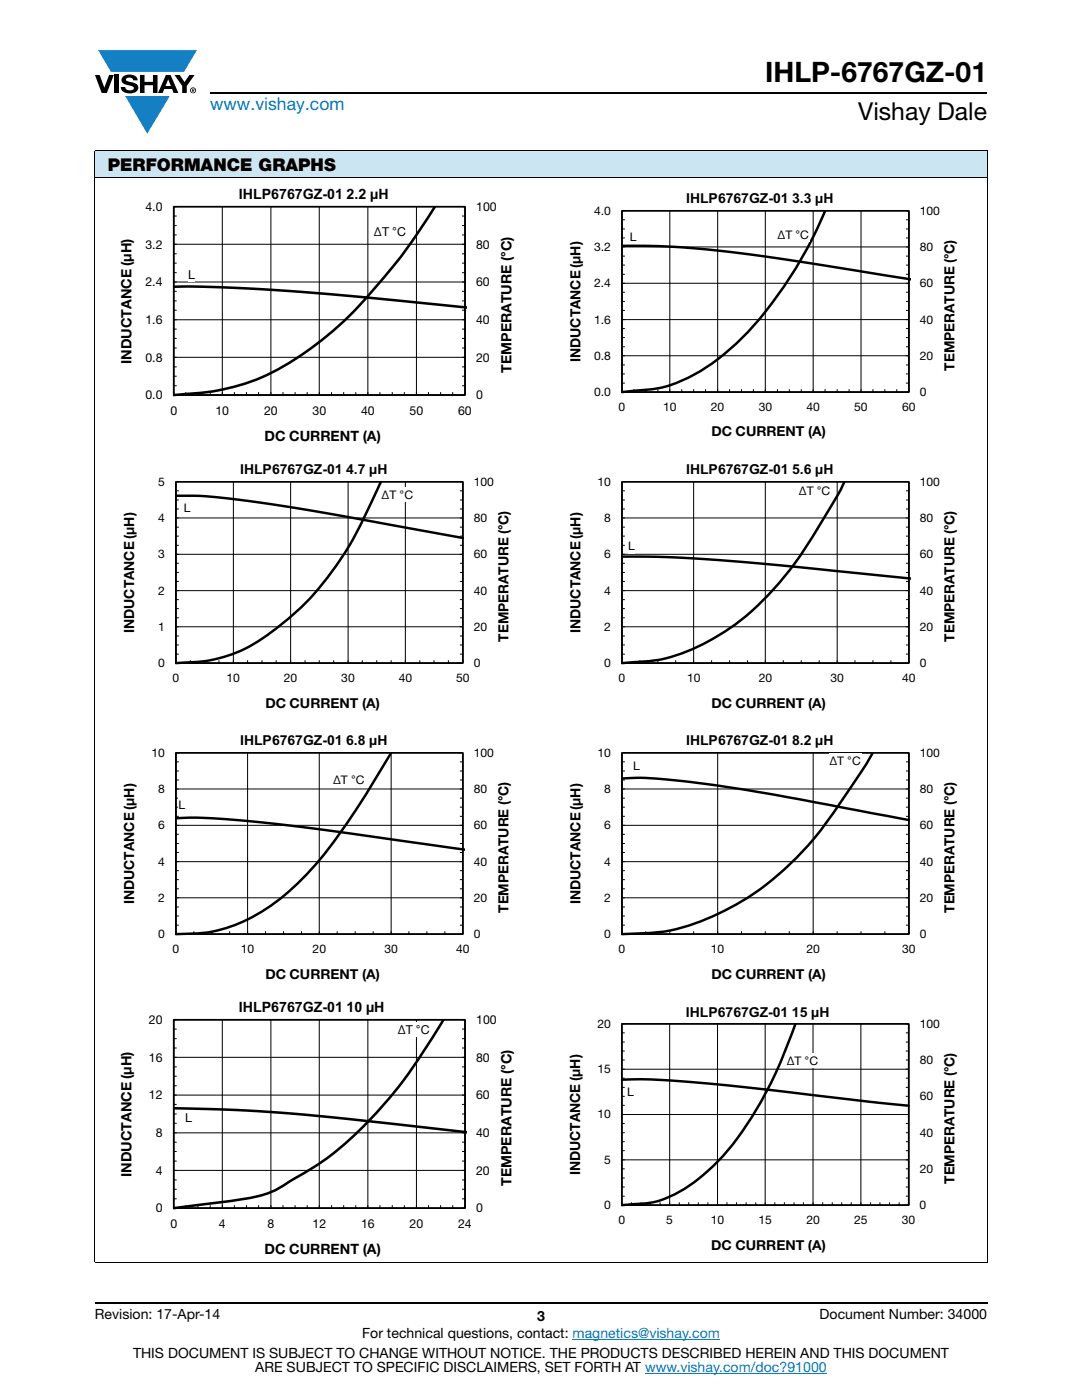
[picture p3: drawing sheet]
<svg xmlns="http://www.w3.org/2000/svg" width="216mm" height="279mm" viewBox="0 0 216 279" stroke-linecap="round" stroke-linejoin="round" font-family="sans-serif">
<g fill="#147fc3">
<path d="M19.6 10h19.7l-2.6 4.3h-1.1h-13.5z"/>
<path d="M25 19.2h8.9l-4.5 7.5z"/>
</g>
<g fill="#000">
<path d="M18.9 15h1l.9 2.5 1-2.5h.9l-1.4 3.6h-1zM22.9 15h.9v3.6h-.9zM24.6 15.3a2.1 2.1 0 0 1 2.8 .3l.1 .4h-.9a.79 .79 0 0 0-.7-.5 .79 .79 0 0 0-.8 .4l.3 .3 1 .2a1.08 1.08 0 0 1 1.2 1 1.08 1.08 0 0 1-1.1 1.2 1.73 1.73 0 0 1-2.4-1.2h.9a.96 .96 0 0 0 .8 .6 .96 .96 0 0 0 .9-.4 1.31 1.31 0 0 0-1.2-.6 1.03 1.03 0 0 1-1.1-.6 1.03 1.03 0 0 1 .2-1.1zM27.9 15h.9v1.3h1.7v-1.3h.9v3.6h-.9v-1.6h-1.7v1.6h-.9zM34.8 15h1.1l.9 1.4 1-1.4h1l-1.5 2.2v1.4h-.9v-1.4z"/>
<path d="M33.6 15.9l.5 1.3h-1.1zM33.1 15l-1.6 3.6h1l.3-.8h1.5l.3 .8h1l-1.6-3.6z"/>
<path d="M38.4 17.8h.2v.2h-.2zM38.3 17.7v.7h.1v-.3l.4 .3-.2-.3 .2-.2-.1-.2z"/>
<path d="M38.1 18a.46 .46 0 0 1 .9 0 .46 .46 0 0 1-.9 0zM37.9 18a.6 .6 0 0 0 1.2 0 .6 .6 0 0 0-1.2 0z"/>
</g>
<path d="M42 18.6h155M18.9 260h178.1" fill="none" stroke="#000" stroke-width=".36"/>
<path d="M114.3 267.3h29.3M128.7 274h36.3" fill="none" stroke="#007ec4" stroke-width=".2"/>
<path d="M18.9 30h178.1v5.5h-178.1z" fill="#cce5f3"/>
<path d="M18.9 30h178.1M18.9 35.5h178.1M18.9 30.1v221.7M197 30.1v221.7M18.9 251.9h178.1" fill="none" stroke="#000" stroke-width=".2"/>
<path d="M23.9 37.3h79.2v51.4h-79.2z" fill="#fff"/>
<g fill="none" stroke="#000" stroke-width=".2">
<path d="M34.7 41.3h58.1v37.5h-58.1zM34.7 58.1h.6M34.7 54.4h.6M34.7 52.5h.6M34.7 50.7h.6M34.7 46.9h.6M34.7 45h.6M34.7 43.1h.6M44.4 41.3v37.5M54.1 41.3v37.5M63.7 41.3v37.5M73.4 41.3v37.5"/>
<path d="M83.1 41.3v37.5M92.2 58.1h.6M92.2 54.4h.6M92.2 52.5h.6M92.2 50.7h.6M92.2 46.9h.6M92.2 45h.6M92.2 43.1h.6M92.8 56.3h-58.1M92.8 48.7h-58.1M34.7 77h.6M34.7 75.1h.6"/>
<path d="M34.7 73.2h.6M34.7 69.4h.6M34.7 67.5h.6M34.7 65.7h.6M34.7 61.9h.6M34.7 60h.6M37.1 78.3v.5M39.5 78.3v.5M41.9 78.3v.5M46.8 78.3v.5M49.2 78.3v.5M51.6 78.3v.5"/>
<path d="M56.5 78.3v.5M58.9 78.3v.5M61.3 78.3v.5M66.2 78.3v.5M68.6 78.3v.5M71 78.3v.5M75.8 78.3v.5M78.3 78.3v.5M80.7 78.3v.5M85.5 78.3v.5M87.9 78.3v.5M90.3 78.3v.5"/>
<path d="M92.2 77h.6M92.2 75.1h.6M92.2 73.2h.6M92.2 69.4h.6M92.2 67.5h.6M92.2 65.7h.6M92.2 61.9h.6M92.2 60h.6M92.8 71.3h-58.1M92.8 63.8h-58.1"/>
</g>
<path d="M34.7 41.3h58.1v37.5h-58.1z" fill="none" stroke="#000" stroke-width=".34"/>
<path d="M34.7 57.2l9.6 .1 14.1 .8 14 1.2 20.8 2.1M86.8 41.3a113.7 113.7 0 0 1-20.3 24.7 52 52 0 0 1-18.7 10.9 53.4 53.4 0 0 1-13.1 1.9" fill="none" stroke="#000" stroke-width=".51"/>
<g fill="#fff">
<path d="M37.5 53.2h1.4v3h-1.4z"/>
<path d="M74.6 44.7h6.6v2.9h-6.6z"/>
<path d="M113.5 38.2h78v49.5h-78z"/>
</g>
<g fill="none" stroke="#000" stroke-width=".2">
<path d="M124.1 42.1h57.3v36.1l-57.3 .1zM124.1 56.5h57.3M124.1 49.3h57.3M124.1 58.3h.6M124.1 54.7h.6M124.1 52.9h.6M124.1 51.1h.6M124.1 47.5h.6M124.1 45.7h.6M124.1 43.9h.6M133.7 42.1v36.2M143.2 42.1v36.2"/>
<path d="M152.7 42.1v36.2M162.3 42.1v36.2M171.8 42.1v36.2M180.8 58.3h.6M180.8 54.7h.6M180.8 52.9h.6M180.8 51.1h.6M180.8 47.5h.6M180.8 45.7h.6M180.8 43.9h.6M124.1 71h57.3M124.1 63.8h57.3"/>
<path d="M124.1 76.5h.6M124.1 74.6h.6M124.1 72.8h.6M124.1 69.2h.6M124.1 67.4h.6M124.1 65.6h.6M124.1 62h.6M124.1 60.2h.6M126.5 77.7v.5M128.9 77.7v.5M131.3 77.7v.5M136 77.7v.5"/>
<path d="M138.4 77.7v.5M140.8 77.7v.5M145.6 77.7v.5M148 77.7v.5M150.3 77.7v.5M155.1 77.7v.5M157.5 77.7v.5M159.9 77.7v.5M164.6 77.7v.5M167.1 77.7v.5M169.4 77.7v.5M174.2 77.7v.5"/>
<path d="M176.6 77.7v.5M178.9 77.7v.5M180.8 76.5h.6M180.8 74.6h.6M180.8 72.8h.6M180.8 69.2h.6M180.8 67.4h.6M180.8 65.6h.6M180.8 62h.6M180.8 60.2h.6M181.4 77.7v.5"/>
</g>
<path d="M124.1 42.1h57.3v36.2h-57.3z" fill="none" stroke="#000" stroke-width=".33"/>
<path d="M124.1 49.1l10.2 .2 10.9 .9 13 1.8 23.5 3.7M164.7 42a80.9 80.9 0 0 1-18.2 27 33.9 33.9 0 0 1-14.7 8.4l-7.7 .9" fill="none" stroke="#000" stroke-width=".49"/>
<g fill="#fff">
<path d="M125.7 45.8h1.3v2.8h-1.3z"/>
<path d="M155.1 45.4h6.5v2.8h-6.5z"/>
<path d="M24.5 92.4h78v49.4h-78z"/>
</g>
<g fill="none" stroke="#000" stroke-width=".2">
<path d="M35.1 96.2h57.3v36.1h-57.3zM35.1 99.8h.6M35.1 97.9h.6M46.6 96.2v36.1M58 96.2v36.1M69.5 96.2v36.1M80.9 96.2v36.1M91.8 99.8h.6M91.8 97.9h.6M35.1 117.9h57.3M35.1 110.6h57.3M35.1 103.4h57.3"/>
<path d="M35.1 119.7h.6M35.1 116h.6M35.1 114.2h.6M35.1 112.4h.6M35.1 108.8h.6M35.1 107h.6M35.1 105.2h.6M35.1 101.6h.6M91.8 119.7h.6M91.8 116h.6M91.8 114.2h.6M91.8 112.4h.6"/>
<path d="M91.8 108.8h.6M91.8 107h.6M91.8 105.2h.6M91.8 101.6h.6M35.1 125.1h57.3M35.1 130.5h.6M35.1 128.7h.6M35.1 126.9h.6M35.1 123.3h.6M35.1 121.5h.6M38 131.8v.5M40.8 131.8v.5"/>
<path d="M43.7 131.8v.5M49.4 131.8v.5M52.3 131.8v.5M55.1 131.8v.5M60.9 131.8v.5M63.7 131.8v.5M66.6 131.8v.5M72.3 131.8v.5M75.2 131.8v.5M78 131.8v.5M83.8 131.8v.5M86.6 131.8v.5"/>
<path d="M89.5 131.8v.5M91.8 130.5h.6M91.8 128.7h.6M91.8 126.9h.6M91.8 123.3h.6M91.8 121.5h.6"/>
</g>
<path d="M35.1 96.2h57.3v36.1h-57.3z" fill="none" stroke="#000" stroke-width=".33"/>
<path d="M35.1 98.9h4.1l2.8 .2 11.4 1.4 12.4 2 26.6 4.9M76 96.1a92.1 92.1 0 0 1-10.1 18.4 52.5 52.5 0 0 1-17.7 15.3 28.9 28.9 0 0 1-12.2 2.5h-.9" fill="none" stroke="#000" stroke-width=".49"/>
<g fill="#fff">
<path d="M36.7 99.9h1.3v2.8h-1.3z"/>
<path d="M76.2 97.2h6.4v2.8h-6.4z"/>
<path d="M113.5 92.4h78v49.4h-78z"/>
</g>
<g fill="none" stroke="#000" stroke-width=".2">
<path d="M124.1 96.2h57.3v36.1h-57.3zM124.1 99.8h.6M124.1 97.9h.6M138.4 96.2v36.1M152.7 96.2v36.1M167.1 96.2v36.1M180.8 99.8h.6M180.8 97.9h.6M124.1 117.9h57.3M124.1 110.6h57.3M124.1 103.4h57.3M124.1 119.7h.6"/>
<path d="M124.1 116h.6M124.1 114.2h.6M124.1 112.4h.6M124.1 108.8h.6M124.1 107h.6M124.1 105.2h.6M124.1 101.6h.6M180.8 119.7h.6M180.8 116h.6M180.8 114.2h.6M180.8 112.4h.6M180.8 108.8h.6"/>
<path d="M180.8 107h.6M180.8 105.2h.6M180.8 101.6h.6M124.1 125.1h57.3M124.1 130.5h.6M124.1 128.7h.6M124.1 126.9h.6M124.1 123.3h.6M124.1 121.5h.6M127.7 131.8v.5M131.3 131.8v.5M134.8 131.8v.5"/>
<path d="M142 131.8v.5M145.6 131.8v.5M149.2 131.8v.5M156.3 131.8v.5M159.9 131.8v.5M163.5 131.8v.5M170.6 131.8v.5M174.2 131.8v.5M177.8 131.8v.5M180.8 130.5h.6M180.8 128.7h.6M180.8 126.9h.6"/>
<path d="M180.8 123.3h.6M180.8 121.5h.6"/>
</g>
<path d="M124.1 96.2h57.3v36.1h-57.3z" fill="none" stroke="#000" stroke-width=".33"/>
<path d="M168.5 96.2a129.2 129.2 0 0 1-8.5 14.2 52.6 52.6 0 0 1-20.3 18.5 30 30 0 0 1-13.7 3.3l-1.9 .1M124.1 111.1l9.2 .1 11 .6 12.9 1.2 24.5 2.5" fill="none" stroke="#000" stroke-width=".49"/>
<g fill="#fff">
<path d="M125.3 107.6h1.4v2.8h-1.4z"/>
<path d="M159.4 96.5h6.4v2.8h-6.4z"/>
<path d="M24.5 146.4h78v49.5h-78z"/>
</g>
<g fill="none" stroke="#000" stroke-width=".2">
<path d="M35.1 150.2h57.3v36.2h-57.3zM35.1 157.5h57.3M35.1 159.3h.6M35.1 155.7h.6M35.1 153.9h.6M35.1 152h.6M49.4 150.2v36.2M63.7 150.2v36.2M78 150.2v36.2M91.8 159.3h.6M91.8 155.7h.6M91.8 153.9h.6"/>
<path d="M91.8 152h.6M35.1 179.2h57.3M35.1 172h57.3M35.1 164.7h57.3M35.1 177.4h.6M35.1 175.6h.6M35.1 173.8h.6M35.1 170.1h.6M35.1 168.3h.6M35.1 166.5h.6M35.1 162.9h.6M35.1 161.1h.6"/>
<path d="M91.8 177.4h.6M91.8 175.6h.6M91.8 173.8h.6M91.8 170.1h.6M91.8 168.3h.6M91.8 166.5h.6M91.8 162.9h.6M91.8 161.1h.6M35.1 184.6h.6M35.1 182.8h.6M35.1 181h.6M38.7 185.9v.5"/>
<path d="M42.3 185.9v.5M45.8 185.9v.5M53 185.9v.5M56.6 185.9v.5M60.2 185.9v.5M67.3 185.9v.5M70.9 185.9v.5M74.5 185.9v.5M81.6 185.9v.5M85.2 185.9v.5M88.8 185.9v.5M91.8 184.6h.6"/>
<path d="M91.8 182.8h.6M91.8 181h.6"/>
</g>
<path d="M35.1 150.2h57.3v36.2h-57.3z" fill="none" stroke="#000" stroke-width=".33"/>
<path d="M78 150.2a155.1 155.1 0 0 1-15.6 22.9 39.2 39.2 0 0 1-17.7 12.2 33.5 33.5 0 0 1-9.6 1.1M35.1 163.3l3.3-.1 3.9 .1 11.4 1 11.9 1.4 27.1 3.9" fill="none" stroke="#000" stroke-width=".49"/>
<g fill="#fff">
<path d="M35.6 159.1h1.3v2.8h-1.3z"/>
<path d="M66.5 154.1h6.4v2.8h-6.4z"/>
<path d="M113.5 146.4h78v49.5h-78z"/>
</g>
<g fill="none" stroke="#000" stroke-width=".2">
<path d="M124.1 150.2h57.3v36.2h-57.3zM124.1 157.5h57.3M124.1 159.3h.6M124.1 155.7h.6M124.1 153.9h.6M124.1 152h.6M143.2 150.2v36.2M162.3 150.2v36.2M180.8 159.3h.6M180.8 155.7h.6M180.8 153.9h.6M180.8 152h.6"/>
<path d="M124.1 179.2h57.3M124.1 172h57.3M124.1 164.7h57.3M124.1 177.4h.6M124.1 175.6h.6M124.1 173.8h.6M124.1 170.1h.6M124.1 168.3h.6M124.1 166.5h.6M124.1 162.9h.6M124.1 161.1h.6M180.8 177.4h.6"/>
<path d="M180.8 175.6h.6M180.8 173.8h.6M180.8 170.1h.6M180.8 168.3h.6M180.8 166.5h.6M180.8 162.9h.6M180.8 161.1h.6M124.1 184.6h.6M124.1 182.8h.6M124.1 181h.6M128.9 185.9v.5M133.7 185.9v.5"/>
<path d="M138.4 185.9v.5M148 185.9v.5M152.7 185.9v.5M157.5 185.9v.5M167.1 185.9v.5M171.8 185.9v.5M176.6 185.9v.5M180.8 184.6h.6M180.8 182.8h.6M180.8 181h.6"/>
</g>
<path d="M124.1 150.2h57.3v36.2h-57.3z" fill="none" stroke="#000" stroke-width=".33"/>
<path d="M124.1 155.4l3.8-.2 3.1 .2 6.1 .6 6.1 .8 11.4 1.8 26.8 5.1M174.1 150.2a168.5 168.5 0 0 1-12.5 18.1 52.1 52.1 0 0 1-28.9 17.6l-3.3 .3-5.3 .2" fill="none" stroke="#000" stroke-width=".49"/>
<g fill="#fff">
<path d="M126.3 151.3h1.4v2.8h-1.4z"/>
<path d="M165.5 150.3h6.4v2.8h-6.4z"/>
<path d="M23.9 199.6h79.2v51.3h-79.2z"/>
</g>
<g fill="none" stroke="#000" stroke-width=".2">
<path d="M34.7 203.5h58.1v37.6h-58.1zM34.7 216.7h.6M34.7 214.8h.6M34.7 212.9h.6M34.7 209.2h.6M34.7 207.3h.6M34.7 205.4h.6M44.4 203.5v37.6M54.1 203.5v37.6M63.7 203.5v37.6M73.4 203.5v37.6M83.1 203.5v37.6"/>
<path d="M92.2 216.7h.6M92.2 214.8h.6M92.2 212.9h.6M92.2 209.2h.6M92.2 207.3h.6M92.2 205.4h.6M92.8 218.5h-58.1M92.8 211h-58.1M34.7 239.3h.6M34.7 237.3h.6M34.7 235.5h.6M34.7 231.7h.6"/>
<path d="M34.7 229.8h.6M34.7 227.9h.6M34.7 224.2h.6M34.7 222.3h.6M34.7 220.4h.6M92.2 239.3h.6M92.2 237.3h.6M92.2 235.5h.6M92.2 231.7h.6M92.2 229.8h.6M92.2 227.9h.6M92.2 224.2h.6"/>
<path d="M92.2 222.3h.6M92.2 220.4h.6M92.8 233.6h-58.1M92.8 226.1h-58.1M37.1 240.5v.6M39.5 240.5v.6M41.9 240.5v.6M46.8 240.5v.6M49.2 240.5v.6M51.6 240.5v.6M56.5 240.5v.6M58.9 240.5v.6"/>
<path d="M61.3 240.5v.6M66.2 240.5v.6M68.6 240.5v.6M71 240.5v.6M75.8 240.5v.6M78.3 240.5v.6M80.7 240.5v.6M85.5 240.5v.6M87.9 240.5v.6M90.3 240.5v.6"/>
</g>
<path d="M34.7 203.5h58.1v37.6h-58.1z" fill="none" stroke="#000" stroke-width=".34"/>
<path d="M88.5 203.5a99.8 99.8 0 0 1-16.7 22 58.1 58.1 0 0 1-14.4 10.6 18.4 18.4 0 0 1-9.1 3.2l-13.6 1.8M34.7 221.2l12.4 .3 11.1 .7 11.1 1.1 23.9 2.7" fill="none" stroke="#000" stroke-width=".51"/>
<g fill="#fff">
<path d="M36.9 221.6h1.4v2.9h-1.4z"/>
<path d="M79.4 203.9h6.5v2.9h-6.5z"/>
<path d="M113.5 200.5h78v49.5h-78z"/>
</g>
<g fill="none" stroke="#000" stroke-width=".2">
<path d="M124.1 204.3h57.2v36.2h-57.2zM124.1 213.4h57.2M124.1 218.8h.6M124.1 217h.6M124.1 215.2h.6M124.1 211.5h.6M124.1 209.8h.6M124.1 208h.6M124.1 206.1h.6M133.6 204.3v36.2M143.2 204.3v36.2M152.7 204.3v36.2"/>
<path d="M162.2 204.3v36.2M171.8 204.3v36.2M180.7 218.8h.6M180.7 217h.6M180.7 215.2h.6M180.7 211.5h.6M180.7 209.8h.6M180.7 208h.6M180.7 206.1h.6M124.1 231.5h57.2M124.1 222.4h57.2M124.1 238.7h.6"/>
<path d="M124.1 236.9h.6M124.1 235.1h.6M124.1 233.3h.6M124.1 229.6h.6M124.1 227.8h.6M124.1 226.1h.6M124.1 224.2h.6M124.1 220.6h.6M126 239.9v.6M127.9 239.9v.6M129.8 239.9v.6M131.7 239.9v.6"/>
<path d="M135.5 239.9v.6M137.4 239.9v.6M139.3 239.9v.6M141.3 239.9v.6M145.1 239.9v.6M147 239.9v.6M148.9 239.9v.6M150.8 239.9v.6M154.6 239.9v.6M156.5 239.9v.6M158.4 239.9v.6M160.3 239.9v.6"/>
<path d="M164.1 239.9v.6M166.1 239.9v.6M167.9 239.9v.6M169.9 239.9v.6M171.8 239.9v.6M173.7 239.9v.6M175.6 239.9v.6M177.5 239.9v.6M179.4 239.9v.6M180.7 238.7h.6M180.7 236.9h.6M180.7 235.1h.6"/>
<path d="M180.7 233.3h.6M180.7 229.6h.6M180.7 227.8h.6M180.7 226.1h.6M180.7 224.2h.6M180.7 220.6h.6M124.1 240.5h57.2"/>
</g>
<path d="M124.1 204.3h57.2v36.2h-57.2z" fill="none" stroke="#000" stroke-width=".33"/>
<path d="M124.1 215.5a168.6 168.6 0 0 1 22.2 1.2l35 4M158.8 204.3a83.2 83.2 0 0 1-12.4 23.8 35.1 35.1 0 0 1-13.7 11.1 21.6 21.6 0 0 1-7.8 1.2l-.8 .1" fill="none" stroke="#000" stroke-width=".49"/>
<g fill="#fff">
<path d="M125.2 216.4h1.3v2.8h-1.3z"/>
<path d="M157 210.3h6.4v2.8h-6.4z"/>
</g>
<text font-size="5.6" x="152.7" y="16.4">IHLP-6767GZ-01</text>
<text font-size="4.9" x="171.3" y="24">Vishay Dale</text>
<text font-size="3.5" fill="#007ec4" x="42" y="21.9">www.vishay.com</text>
<text font-size="3.5" x="21.5" y="34.1">PERFORMANCE GRAPHS</text>
<g font-size="2.8">
<text x="47.7" y="39.7">IHLP6767GZ-01 2.2 µH</text>
<text x="26.2" y="72.7" transform="rotate(-90 26.2 72.7)">INDUCTANCE (μH)</text>
<text x="102.1" y="74.4" transform="rotate(-90 102.1 74.4)">TEMPERATURE (°C)</text>
<text x="115.8" y="72.3" transform="rotate(-90 115.8 72.3)">INDUCTANCE (μH)</text>
<text x="190.5" y="74" transform="rotate(-90 190.5 74)">TEMPERATURE (°C)</text>
<text x="52.8" y="88.1">DC CURRENT (A)</text>
<text x="26.8" y="126.4" transform="rotate(-90 26.8 126.4)">INDUCTANCE (μH)</text>
<text x="101.5" y="128.1" transform="rotate(-90 101.5 128.1)">TEMPERATURE (°C)</text>
<text x="115.8" y="126.4" transform="rotate(-90 115.8 126.4)">INDUCTANCE (μH)</text>
<text x="190.5" y="128.1" transform="rotate(-90 190.5 128.1)">TEMPERATURE (°C)</text>
<text x="26.8" y="180.5" transform="rotate(-90 26.8 180.5)">INDUCTANCE (μH)</text>
<text x="101.5" y="182.1" transform="rotate(-90 101.5 182.1)">TEMPERATURE (°C)</text>
<text x="115.8" y="180.5" transform="rotate(-90 115.8 180.5)">INDUCTANCE (μH)</text>
<text x="190.5" y="182.1" transform="rotate(-90 190.5 182.1)">TEMPERATURE (°C)</text>
<text x="47.7" y="202">IHLP6767GZ-01 10 µH</text>
<text x="26.2" y="234.9" transform="rotate(-90 26.2 234.9)">INDUCTANCE (μH)</text>
<text x="102.1" y="236.7" transform="rotate(-90 102.1 236.7)">TEMPERATURE (°C)</text>
<text x="115.8" y="234.6" transform="rotate(-90 115.8 234.6)">INDUCTANCE (μH)</text>
<text x="190.5" y="236.2" transform="rotate(-90 190.5 236.2)">TEMPERATURE (°C)</text>
<text x="52.8" y="250.3">DC CURRENT (A)</text>
<text x="18.9" y="263.3">Revision: 17-Apr-14</text>
<text x="107.2" y="263.6">3</text>
<text x="163.6" y="263.3">Document Number: 34000</text>
<text x="72.3" y="267.1">For technical questions, contact: magnetics@vishay.com</text>
<text x="26.5" y="271">THIS DOCUMENT IS SUBJECT TO CHANGE WITHOUT NOTICE. THE PRODUCTS DESCRIBED HEREIN AND THIS DOCUMENT</text>
<text x="50.9" y="273.8">ARE SUBJECT TO SPECIFIC DISCLAIMERS, SET FORTH AT www.vishay.com/doc?91000</text>
</g>
<g font-size="2.7">
<text x="136.9" y="40.6">IHLP6767GZ-01 3.3 µH</text>
<text x="141.9" y="87.1">DC CURRENT (A)</text>
<text x="47.9" y="94.7">IHLP6767GZ-01 4.7 µH</text>
<text x="136.9" y="94.7">IHLP6767GZ-01 5.6 µH</text>
<text x="52.9" y="141.2">DC CURRENT (A)</text>
<text x="141.9" y="141.2">DC CURRENT (A)</text>
<text x="47.9" y="148.8">IHLP6767GZ-01 6.8 µH</text>
<text x="136.9" y="148.8">IHLP6767GZ-01 8.2 µH</text>
<text x="52.9" y="195.3">DC CURRENT (A)</text>
<text x="141.9" y="195.3">DC CURRENT (A)</text>
<text x="136.9" y="202.9">IHLP6767GZ-01 15 µH</text>
<text x="141.9" y="249.4">DC CURRENT (A)</text>
</g>
<g font-size="2.5">
<text x="29" y="42.1">4.0</text>
<text x="74.6" y="47.1">ΔT °C</text>
<text x="95" y="42.1">100</text>
<text x="29" y="49.6">3.2</text>
<text x="95" y="49.6">80</text>
<text x="29" y="57.1">2.4</text>
<text x="37.5" y="55.6">L</text>
<text x="95" y="57.1">60</text>
<text x="29" y="64.6">1.6</text>
<text x="95" y="64.6">40</text>
<text x="29" y="72.2">0.8</text>
<text x="95" y="72.1">20</text>
<text x="29" y="79.7">0.0</text>
<text x="34" y="82.8">0</text>
<text x="43" y="82.8">10</text>
<text x="52.7" y="82.8">20</text>
<text x="62.4" y="82.8">30</text>
<text x="72" y="82.8">40</text>
<text x="81.7" y="82.8">50</text>
<text x="91.4" y="82.8">60</text>
<text x="95" y="79.7">0</text>
<text x="29.7" y="204.3">20</text>
<text x="79.4" y="206.3">ΔT °C</text>
<text x="95" y="204.3">100</text>
<text x="29.7" y="211.9">16</text>
<text x="95" y="211.9">80</text>
<text x="29.7" y="219.4">12</text>
<text x="95" y="219.4">60</text>
<text x="31.1" y="226.9">8</text>
<text x="36.9" y="224">L</text>
<text x="95" y="226.9">40</text>
<text x="31.1" y="234.4">4</text>
<text x="95" y="234.4">20</text>
<text x="31.1" y="241.9">0</text>
<text x="34" y="245">0</text>
<text x="43.7" y="245">4</text>
<text x="53.4" y="245">8</text>
<text x="62.4" y="245">12</text>
<text x="72.1" y="245">16</text>
<text x="81.7" y="245">20</text>
<text x="91.4" y="245">24</text>
<text x="95" y="241.9">0</text>
</g>
<g font-size="2.4">
<text x="118.6" y="42.9">4.0</text>
<text x="155.1" y="47.7">ΔT °C</text>
<text x="183.6" y="42.9">100</text>
<text x="118.6" y="50.1">3.2</text>
<text x="125.7" y="48.1">L</text>
<text x="183.5" y="50.1">80</text>
<text x="118.6" y="57.3">2.4</text>
<text x="183.5" y="57.3">60</text>
<text x="118.6" y="64.6">1.6</text>
<text x="183.5" y="64.6">40</text>
<text x="118.6" y="71.8">0.8</text>
<text x="183.5" y="71.8">20</text>
<text x="118.6" y="79">0.0</text>
<text x="123.4" y="82">0</text>
<text x="132.3" y="82">10</text>
<text x="141.9" y="82">20</text>
<text x="151.4" y="82">30</text>
<text x="160.9" y="82">40</text>
<text x="170.5" y="82">50</text>
<text x="180" y="82">60</text>
<text x="183.5" y="79">0</text>
<text x="31.6" y="97">5</text>
<text x="76.2" y="99.5">ΔT °C</text>
<text x="94.5" y="96.9">100</text>
<text x="119.2" y="97">10</text>
<text x="159.4" y="98.8">ΔT °C</text>
<text x="183.6" y="96.9">100</text>
<text x="31.6" y="104.2">4</text>
<text x="36.7" y="102.2">L</text>
<text x="94.5" y="104.2">80</text>
<text x="120.6" y="104.2">8</text>
<text x="183.5" y="104.2">80</text>
<text x="31.6" y="111.4">3</text>
<text x="94.5" y="111.4">60</text>
<text x="120.6" y="111.4">6</text>
<text x="125.3" y="109.9">L</text>
<text x="183.5" y="111.4">60</text>
<text x="31.6" y="118.7">2</text>
<text x="94.5" y="118.7">40</text>
<text x="120.6" y="118.7">4</text>
<text x="183.5" y="118.7">40</text>
<text x="31.6" y="125.9">1</text>
<text x="94.5" y="125.9">20</text>
<text x="120.6" y="125.9">2</text>
<text x="183.5" y="125.9">20</text>
<text x="31.6" y="133.1">0</text>
<text x="34.4" y="136.1">0</text>
<text x="45.2" y="136.1">10</text>
<text x="56.7" y="136.1">20</text>
<text x="68.1" y="136.1">30</text>
<text x="79.6" y="136.1">40</text>
<text x="91" y="136.1">50</text>
<text x="94.5" y="133.1">0</text>
<text x="120.6" y="133.1">0</text>
<text x="123.4" y="136.1">0</text>
<text x="137.1" y="136.1">10</text>
<text x="151.4" y="136.1">20</text>
<text x="165.7" y="136.1">30</text>
<text x="180" y="136.1">40</text>
<text x="183.5" y="133.1">0</text>
<text x="30.2" y="151">10</text>
<text x="94.5" y="151">100</text>
<text x="119.2" y="151">10</text>
<text x="126.3" y="153.6">L</text>
<text x="165.5" y="152.6">ΔT °C</text>
<text x="183.6" y="151">100</text>
<text x="31.6" y="158.3">8</text>
<text x="35.6" y="161.4">L</text>
<text x="66.5" y="156.4">ΔT °C</text>
<text x="94.5" y="158.3">80</text>
<text x="120.6" y="158.3">8</text>
<text x="183.5" y="158.3">80</text>
<text x="31.6" y="165.5">6</text>
<text x="94.5" y="165.5">60</text>
<text x="120.6" y="165.5">6</text>
<text x="183.5" y="165.5">60</text>
<text x="31.6" y="172.8">4</text>
<text x="94.5" y="172.7">40</text>
<text x="120.6" y="172.8">4</text>
<text x="183.5" y="172.7">40</text>
<text x="31.6" y="180">2</text>
<text x="94.5" y="180">20</text>
<text x="120.6" y="180">2</text>
<text x="183.5" y="180">20</text>
<text x="31.6" y="187.2">0</text>
<text x="34.4" y="190.2">0</text>
<text x="48.1" y="190.2">10</text>
<text x="62.4" y="190.2">20</text>
<text x="76.7" y="190.2">30</text>
<text x="91" y="190.2">40</text>
<text x="94.5" y="187.2">0</text>
<text x="120.6" y="187.2">0</text>
<text x="123.4" y="190.2">0</text>
<text x="141.9" y="190.2">10</text>
<text x="160.9" y="190.2">20</text>
<text x="180" y="190.2">30</text>
<text x="183.5" y="187.2">0</text>
<text x="119.2" y="205.1">20</text>
<text x="183.5" y="205.1">100</text>
<text x="119.2" y="214.2">15</text>
<text x="157" y="212.6">ΔT °C</text>
<text x="183.5" y="212.4">80</text>
<text x="125.2" y="218.7">L</text>
<text x="183.5" y="219.6">60</text>
<text x="119.2" y="223.2">10</text>
<text x="183.5" y="226.8">40</text>
<text x="120.5" y="232.3">5</text>
<text x="183.5" y="234.1">20</text>
<text x="120.5" y="241.3">0</text>
<text x="123.4" y="244.3">0</text>
<text x="133" y="244.3">5</text>
<text x="141.8" y="244.3">10</text>
<text x="151.4" y="244.3">15</text>
<text x="160.9" y="244.3">20</text>
<text x="170.4" y="244.3">25</text>
<text x="180" y="244.3">30</text>
<text x="183.5" y="241.3">0</text>
</g>
</svg>
